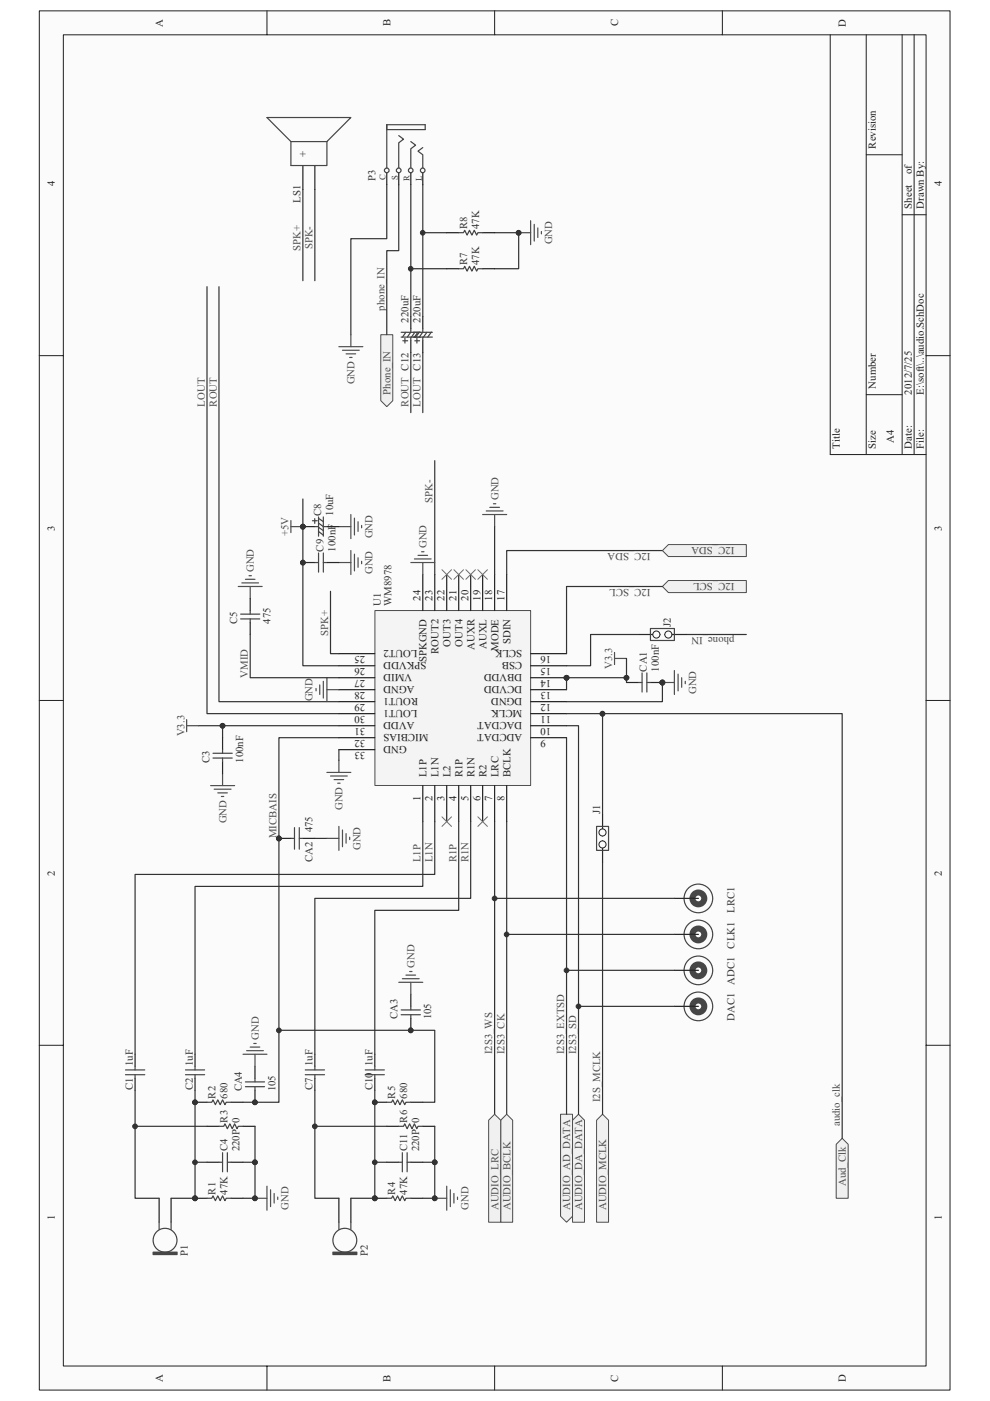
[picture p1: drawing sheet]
<svg xmlns="http://www.w3.org/2000/svg" width="210mm" height="297mm" viewBox="0 0 210 297" stroke-linecap="round" stroke-linejoin="round" font-family="sans-serif">
<path d="M8.4 2.3h193.1v292.4h-193.1z" fill="#fafbfb"/>
<path d="M8.3 2.3h193.2v292.4h-193.2z" fill="none" stroke="#231f20" stroke-width=".21"/>
<path d="M13.5 7.4h182.9v282.2h-182.9z" fill="#fafbfb"/>
<g fill="none" stroke="#231f20" stroke-width=".21">
<path d="M13.4 7.4h183v282.2h-183zM56.6 2.3v5.1M104.9 2.3v5.1M153.2 2.3v5.1M176.1 7.4v89h20.3M183.7 7.4v89M191.3 7.4v89M193.9 7.4v89M183.7 32.8h7.6M191.3 45.5h5.1M8.3 75.4h5.1M196.4 75.4h5.1"/>
<path d="M183.7 83.7h7.6M8.3 148.5h5.1M196.4 148.5h5.1M8.3 221.6h5.1M196.4 221.6h5.1M56.6 289.6v5.1M104.9 289.6v5.1M153.2 289.6v5.1"/>
</g>
<path d="M104.9 174.2v62M107.5 174.2v62" fill="none" stroke="#333133" stroke-width=".25"/>
<path d="M79.5 129.4h33v37.1h-33z" fill="#f3f4f4"/>
<path d="M79.5 129.4h33v37.1h-33z" fill="none" stroke="#4c4c4e" stroke-width=".21"/>
<g fill="none" stroke="#231f20" stroke-width=".25">
<path d="M112.5 156.4h7.7M112.5 153.9h7.7M112.5 151.3h7.7M112.5 148.8h7.7M112.5 146.2h7.7M112.5 143.7h7.7M89.7 166.6v7.6M92.2 166.6v7.6M94.8 166.6v7.6M97.3 166.6v7.6M99.8 166.6v7.6M102.4 166.6v7.6"/>
<path d="M104.9 166.6v7.6M107.5 166.6v7.6"/>
</g>
<circle cx="120.2" cy="143.7" r=".49" fill="#333133"/>
<circle cx="120.2" cy="143.7" r=".49" fill="none" stroke="#333133" stroke-width=".21"/>
<g fill="none" stroke="#231f20" stroke-width=".25">
<path d="M71.9 138.6h7.6M89.7 121.8v7.6M92.2 121.8v7.6M94.8 121.8v7.6M97.3 121.8v7.6M99.8 121.8v7.6M102.4 121.8v7.6M104.9 121.8v7.6M107.5 121.8v7.6M112.5 138.6h7.7M71.9 141.1h7.6M71.9 143.7h7.6"/>
<path d="M71.9 146.2h7.6M71.9 148.8h7.6M71.9 151.3h7.6M71.9 153.9h7.6M71.9 156.4h7.6M71.9 158.9h7.6M112.5 141.1h7.7"/>
</g>
<circle cx="120.2" cy="143.7" r=".49" fill="#333133"/>
<circle cx="120.2" cy="143.7" r=".49" fill="none" stroke="#333133" stroke-width=".21"/>
<path d="M69.3 163.8h5.1M70.1 164.5h3.6M70.9 165.3h2M71.6 166.1h.5M71.9 161.2v2.6" fill="none" stroke="#4c4c4e" stroke-width=".25"/>
<path d="M87.1 39.2v27.9M89.7 39.2v27.9M89.7 49.3h5.1" fill="none" stroke="#333133" stroke-width=".25"/>
<circle cx="89.7" cy="49.3" r=".5" fill="#333133"/>
<circle cx="89.7" cy="49.3" r=".5" fill="none" stroke="#333133" stroke-width=".21"/>
<path d="M87.1 57h7.7" fill="none" stroke="#333133" stroke-width=".25"/>
<circle cx="87.1" cy="57" r=".49" fill="#333133"/>
<circle cx="87.1" cy="57" r=".49" fill="none" stroke="#333133" stroke-width=".21"/>
<path d="M104.9 49.3h5.1v7.7h-5.1" fill="none" stroke="#333133" stroke-width=".25"/>
<circle cx="110" cy="49.4" r=".5" fill="#333133"/>
<circle cx="110" cy="49.4" r=".5" fill="none" stroke="#333133" stroke-width=".21"/>
<path d="M64.2 40.2v19.3M66.8 40.2v19.3M87.1 74.8v12.7M89.7 74.8v12.7M92.2 97.7v24.1M64.2 105.8v35.3h7.7M104.9 111.7v10.1M70.1 125.4v13.2h1.8M71.9 158.9v2.3" fill="none" stroke="#333133" stroke-width=".25"/>
<path d="M102.4 109.1h5.1M103.1 108.3h3.6M103.9 107.6h2M104.7 106.8h.5M104.9 109.1v2.6" fill="none" stroke="#4c4c4e" stroke-width=".25"/>
<path d="M33.7 254.1v5M36.3 254.1v5" fill="none" stroke="#231f20" stroke-width=".25"/>
<g fill="none" stroke="#434344" stroke-width=".25">
<path d="M33.7 259.1v1.6M36.3 259.1v1.6"/>
<circle cx="35" cy="263" r="2.53"/>
</g>
<path d="M32.5 265.5h5.1v.5h-5.1z" fill-rule="evenodd" fill="#434344"/>
<path d="M26.6 226.8h4.1M26.6 227.9h4.1M28.7 226.1v.7M28.7 227.9v.7M39.3 227.9h4.1M39.3 226.8h4.1M41.4 226.1v.7M41.4 227.9v.7M46.4 238.8h1.1l.2-.5 .5 1 .6-1 .5 1 .5-1 .5 1 .2-.5h1M32.5 265.5h5.1v.5h-5.1z" fill="none" stroke="#434344" stroke-width=".25"/>
<path d="M28.7 223.5v2.6M28.7 228.6v2.6M41.4 223.5v2.6M41.4 228.6v2.6M43.9 238.8h2.5M51.5 238.8h2.6" fill="none" stroke="#231f20" stroke-width=".25"/>
<path d="M140.5 144.7h2.5M143 142.2v5M143.8 142.9v3.6M144.6 143.7v2M145.3 144.4v.6" fill="none" stroke="#4c4c4e" stroke-width=".25"/>
<circle cx="140.5" cy="144.7" r=".49" fill="#333133"/>
<circle cx="140.5" cy="144.7" r=".49" fill="none" stroke="#333133" stroke-width=".21"/>
<path d="M118.9 236.2h2.5v21.7l-1.2 1.2-1.3-1.2z" fill-rule="evenodd" fill="#eff0f0"/>
<path d="M118.9 236.2h2.5v21.7l-1.2 1.2-1.3-1.2z" fill="none" stroke="#4c4c4e" stroke-width=".21"/>
<path d="M121.4 237.5l1.3-1.3 1.3 1.3v21.6h-2.6z" fill-rule="evenodd" fill="#eff0f0"/>
<path d="M121.4 237.5l1.3-1.3 1.3 1.3v21.6h-2.6z" fill="none" stroke="#4c4c4e" stroke-width=".21"/>
<path d="M126.5 237.5l1.3-1.3 1.3 1.3v21.6h-2.6z" fill-rule="evenodd" fill="#eff0f0"/>
<path d="M126.5 237.5l1.3-1.3 1.3 1.3v21.6h-2.6z" fill="none" stroke="#4c4c4e" stroke-width=".21"/>
<path d="M106.2 237.5l1.3-1.3 1.2 1.3v21.6h-2.5z" fill-rule="evenodd" fill="#eff0f0"/>
<path d="M106.2 237.5l1.3-1.3 1.2 1.3v21.6h-2.5z" fill="none" stroke="#4c4c4e" stroke-width=".21"/>
<path d="M103.6 237.5l1.3-1.3 1.3 1.3v21.6h-2.6z" fill-rule="evenodd" fill="#eff0f0"/>
<path d="M103.6 237.5l1.3-1.3 1.3 1.3v21.6h-2.6z" fill="none" stroke="#4c4c4e" stroke-width=".21"/>
<path d="M28.7 231.2v22.9h5M41.4 231.2v22.9h-5.1" fill="none" stroke="#333133" stroke-width=".25"/>
<circle cx="41.4" cy="254.1" r=".49" fill="#333133"/>
<circle cx="41.4" cy="254.1" r=".49" fill="none" stroke="#333133" stroke-width=".21"/>
<path d="M41.4 254.1h2.5M43.9 246.4h2.5M49 246.4h2.5" fill="none" stroke="#231f20" stroke-width=".25"/>
<path d="M46.4 246.4h.8M47.2 244.4v4M48.2 246.4h.8M48.2 244.4v4" fill="none" stroke="#434344" stroke-width=".25"/>
<circle cx="41.4" cy="254.1" r=".49" fill="#333133"/>
<circle cx="41.4" cy="254.1" r=".49" fill="none" stroke="#333133" stroke-width=".21"/>
<path d="M49 254.1h2.5" fill="none" stroke="#231f20" stroke-width=".25"/>
<path d="M43.9 254.1h1l.3-.6 .5 1.1 .5-1.1 .5 1.1 .5-1.1 .5 1.1 .3-.5h1" fill="none" stroke="#434344" stroke-width=".25"/>
<circle cx="41.4" cy="254.1" r=".49" fill="#333133"/>
<circle cx="41.4" cy="254.1" r=".49" fill="none" stroke="#333133" stroke-width=".21"/>
<path d="M41.4 246.4h2.5" fill="none" stroke="#333133" stroke-width=".25"/>
<circle cx="41.4" cy="246.4" r=".5" fill="#333133"/>
<circle cx="41.4" cy="246.4" r=".5" fill="none" stroke="#333133" stroke-width=".21"/>
<path d="M51.5 246.4h2.6v7.7h-2.6" fill="none" stroke="#333133" stroke-width=".25"/>
<circle cx="54.1" cy="254.1" r=".49" fill="#333133"/>
<circle cx="54.1" cy="254.1" r=".49" fill="none" stroke="#333133" stroke-width=".21"/>
<circle cx="54.1" cy="246.4" r=".5" fill="#333133"/>
<circle cx="54.1" cy="246.4" r=".5" fill="none" stroke="#333133" stroke-width=".21"/>
<path d="M28.7 238.8h15.2" fill="none" stroke="#333133" stroke-width=".25"/>
<circle cx="28.6" cy="238.8" r=".49" fill="#333133"/>
<circle cx="28.6" cy="238.8" r=".49" fill="none" stroke="#333133" stroke-width=".21"/>
<path d="M54.1 238.8v7.6" fill="none" stroke="#333133" stroke-width=".25"/>
<circle cx="54.1" cy="246.4" r=".5" fill="#333133"/>
<circle cx="54.1" cy="246.4" r=".5" fill="none" stroke="#333133" stroke-width=".21"/>
<path d="M71.9 254.1v5M74.4 254.1v5" fill="none" stroke="#231f20" stroke-width=".25"/>
<g fill="none" stroke="#434344" stroke-width=".25">
<path d="M71.9 259.1v1.6M74.4 259.1v1.6"/>
<circle cx="73.1" cy="263" r="2.53"/>
</g>
<path d="M70.6 265.5h5.1v.5h-5.1z" fill-rule="evenodd" fill="#434344"/>
<path d="M64.7 226.8h4.1M64.7 227.9h4.1M66.8 226.1v.7M66.8 227.9v.7M77.5 226.8h4M77.5 227.9h4M79.5 226.1v.7M79.5 227.9v.7M84.6 238.8h1l.2-.5 .6 1 .5-1 .5 1 .5-1 .5 1 .3-.5h1M70.6 265.5h5.1v.5h-5.1z" fill="none" stroke="#434344" stroke-width=".25"/>
<path d="M66.8 223.5v2.6M66.8 228.6v2.6M79.5 223.5v2.6M79.5 228.6v2.6M82 238.8h2.6M89.7 238.8h2.5" fill="none" stroke="#231f20" stroke-width=".25"/>
<path d="M66.8 231.2v22.9h5.1M79.5 231.2v22.9h-5.1" fill="none" stroke="#333133" stroke-width=".25"/>
<circle cx="79.5" cy="254.1" r=".49" fill="#333133"/>
<circle cx="79.5" cy="254.1" r=".49" fill="none" stroke="#333133" stroke-width=".21"/>
<path d="M79.5 254.1h2.5M82 246.4h2.6M87.1 246.4h2.6" fill="none" stroke="#231f20" stroke-width=".25"/>
<path d="M84.6 246.4h.7M85.3 244.4v4M86.4 246.4h.7M86.4 244.4v4" fill="none" stroke="#434344" stroke-width=".25"/>
<circle cx="79.5" cy="254.1" r=".49" fill="#333133"/>
<circle cx="79.5" cy="254.1" r=".49" fill="none" stroke="#333133" stroke-width=".21"/>
<path d="M87.1 254.1h2.6" fill="none" stroke="#231f20" stroke-width=".25"/>
<path d="M82 254.1h1.1l.2-.6 .5 1.1 .5-1.1 .5 1.1 .5-1.1 .5 1.1 .3-.5h1" fill="none" stroke="#434344" stroke-width=".25"/>
<circle cx="79.5" cy="254.1" r=".49" fill="#333133"/>
<circle cx="79.5" cy="254.1" r=".49" fill="none" stroke="#333133" stroke-width=".21"/>
<path d="M79.5 246.4h2.5" fill="none" stroke="#333133" stroke-width=".25"/>
<circle cx="79.5" cy="246.4" r=".5" fill="#333133"/>
<circle cx="79.5" cy="246.4" r=".5" fill="none" stroke="#333133" stroke-width=".21"/>
<path d="M89.7 246.4h2.5v7.7h-2.5" fill="none" stroke="#333133" stroke-width=".25"/>
<circle cx="92.2" cy="254.1" r=".49" fill="#333133"/>
<circle cx="92.2" cy="254.1" r=".49" fill="none" stroke="#333133" stroke-width=".21"/>
<circle cx="92.2" cy="246.4" r=".5" fill="#333133"/>
<circle cx="92.2" cy="246.4" r=".5" fill="none" stroke="#333133" stroke-width=".21"/>
<path d="M66.8 238.8h15.2" fill="none" stroke="#333133" stroke-width=".25"/>
<circle cx="66.8" cy="238.8" r=".49" fill="#333133"/>
<circle cx="66.8" cy="238.8" r=".49" fill="none" stroke="#333133" stroke-width=".21"/>
<path d="M92.2 238.8v7.6" fill="none" stroke="#333133" stroke-width=".25"/>
<circle cx="92.2" cy="246.4" r=".5" fill="#333133"/>
<circle cx="92.2" cy="246.4" r=".5" fill="none" stroke="#333133" stroke-width=".21"/>
<path d="M41.4 233.7h2.5" fill="none" stroke="#231f20" stroke-width=".25"/>
<circle cx="41.4" cy="233.7" r=".5" fill="#333133"/>
<circle cx="41.4" cy="233.7" r=".5" fill="none" stroke="#333133" stroke-width=".21"/>
<path d="M49 233.7h2.5" fill="none" stroke="#231f20" stroke-width=".25"/>
<path d="M43.9 233.7h1l.3-.5 .5 1 .5-1 .5 1 .5-1 .5 1 .3-.5h1" fill="none" stroke="#434344" stroke-width=".25"/>
<circle cx="41.4" cy="233.7" r=".5" fill="#333133"/>
<circle cx="41.4" cy="233.7" r=".5" fill="none" stroke="#333133" stroke-width=".21"/>
<path d="M79.5 233.7h2.5" fill="none" stroke="#231f20" stroke-width=".25"/>
<circle cx="79.5" cy="233.7" r=".5" fill="#333133"/>
<circle cx="79.5" cy="233.7" r=".5" fill="none" stroke="#333133" stroke-width=".21"/>
<path d="M87.1 233.7h2.6" fill="none" stroke="#231f20" stroke-width=".25"/>
<path d="M82 233.7h1.1l.2-.5 .5 1 .5-1 .5 1 .5-1 .5 1 .3-.5h1" fill="none" stroke="#434344" stroke-width=".25"/>
<circle cx="79.5" cy="233.7" r=".5" fill="#333133"/>
<circle cx="79.5" cy="233.7" r=".5" fill="none" stroke="#333133" stroke-width=".21"/>
<path d="M71.9 156.4h-12.7v77.3h-7.7M59.2 218.4h33v15.3h-2.5" fill="none" stroke="#333133" stroke-width=".25"/>
<circle cx="59.2" cy="218.5" r=".5" fill="#333133"/>
<circle cx="59.2" cy="218.5" r=".5" fill="none" stroke="#333133" stroke-width=".21"/>
<path d="M43.9 60.8v90.5h28M46.4 60.8v88h25.5M140.5 116.7h-33v5.1M47.2 153.9h24.7M120.2 153.9h2.5v82.3M120.2 156.4v79.8M89.7 174.2v13.7h-48.3v35.6M92.2 174.2v11.2h-63.5v38.1M97.3 174.2v18.8h-17.8v30.5M99.8 174.2v16.3h-33v33" fill="none" stroke="#333133" stroke-width=".25"/>
<circle cx="47.2" cy="153.9" r=".49" fill="#333133"/>
<circle cx="47.2" cy="153.9" r=".49" fill="none" stroke="#333133" stroke-width=".21"/>
<path d="M42.1 153.9h5.1v2.5" fill="none" stroke="#333133" stroke-width=".25"/>
<circle cx="47.2" cy="153.9" r=".49" fill="#333133"/>
<circle cx="47.2" cy="153.9" r=".49" fill="none" stroke="#333133" stroke-width=".21"/>
<path d="M80.8 71h2.5v13.9l-1.3 1.3-1.2-1.3z" fill-rule="evenodd" fill="#eff0f0"/>
<path d="M80.8 71h2.5v13.9l-1.3 1.3-1.2-1.3z" fill="none" stroke="#4c4c4e" stroke-width=".21"/>
<path d="M84.6 39.2v13.9h-2.6v17.9M145.6 134.5h12.7M66.8 177.8h2.5" fill="none" stroke="#333133" stroke-width=".25"/>
<path d="M141 134.5h4.6" fill="none" stroke="#231f20" stroke-width=".25"/>
<circle cx="141.8" cy="134.5" r=".75" fill="#fafbfb"/>
<circle cx="141.8" cy="134.5" r=".75" fill="none" stroke="#231f20" stroke-width=".21"/>
<path d="M135.4 134.5h4.6" fill="none" stroke="#231f20" stroke-width=".25"/>
<circle cx="139.2" cy="134.5" r=".75" fill="#fafbfb"/>
<circle cx="139.2" cy="134.5" r=".75" fill="none" stroke="#231f20" stroke-width=".21"/>
<path d="M138 133.3h5v2.5h-5z" fill="none" stroke="#434344" stroke-width=".25"/>
<g fill="none" stroke="#4c4c4e" stroke-width=".25">
<path d="M110 49.3h2.5M112.5 46.8v5.1M113.3 47.6v3.5M114.1 48.3v2.1M114.8 49.1v.5M71.9 119.3h2.5M71.9 111.7h2.5M74.4 109.1v5.1M74.4 116.7v5.1M75.2 109.9v3.5M75.2 117.5v3.5M75.9 110.6v2.1"/>
<path d="M75.9 118.3v2M76.7 111.4v.5M76.7 119v.5M87.1 119.3h5.1M87.9 118.5h3.6M88.7 117.7h2M89.4 117h.5M89.7 119.3v2.5M130.3 139.6h2.6M130.3 138.3v2.6"/>
</g>
<circle cx="110" cy="49.4" r=".5" fill="#333133"/>
<circle cx="110" cy="49.4" r=".5" fill="none" stroke="#333133" stroke-width=".21"/>
<g fill="none" stroke="#4c4c4e" stroke-width=".25">
<path d="M50.5 124.3h5.1M51.3 123.6h3.5M52.1 122.8h2M52.8 122.1h.5M53.1 124.3v2.6M39.6 153.9h2.5M39.6 152.6v2.5M67 146v.5M67.8 145.2v2M68.6 144.4v3.6M69.3 146.2h2.6M69.3 143.7v5.1"/>
<path d="M44.7 166.6h5.1M45.4 167.3h3.6M46.2 168.1h2M47 168.9h.5M47.2 164v2.6M69.3 177.8h2.6M71.9 175.2v5.1M72.6 176v3.5M73.4 176.7v2.1M74.2 177.5v.5M54.1 254.1h2.5M56.6 251.5v5.1"/>
<path d="M57.4 252.3v3.5M58.1 253v2.1M58.9 253.8v.5"/>
</g>
<circle cx="54.1" cy="254.1" r=".49" fill="#333133"/>
<circle cx="54.1" cy="254.1" r=".49" fill="none" stroke="#333133" stroke-width=".21"/>
<path d="M92.2 254.1h2.6M94.8 251.5v5.1M95.5 252.3v3.5M96.3 253v2.1M97 253.8v.5" fill="none" stroke="#4c4c4e" stroke-width=".25"/>
<circle cx="92.2" cy="254.1" r=".49" fill="#333133"/>
<circle cx="92.2" cy="254.1" r=".49" fill="none" stroke="#333133" stroke-width=".21"/>
<path d="M82 39.2v11.4h-7.6v20.4" fill="none" stroke="#333133" stroke-width=".25"/>
<path d="M66.3 110.4h1M66.8 110v1" fill="none" stroke="#434344" stroke-width=".25"/>
<path d="M64.2 111.7h2.6" fill="none" stroke="#231f20" stroke-width=".25"/>
<circle cx="64.2" cy="111.7" r=".49" fill="#333133"/>
<circle cx="64.2" cy="111.7" r=".49" fill="none" stroke="#333133" stroke-width=".21"/>
<path d="M69.3 111.7h2.6" fill="none" stroke="#231f20" stroke-width=".25"/>
<path d="M66.8 111.7h.8M67.6 109.6v4.1M67.6 112.7l1 .8M67.6 109.9l1 .7M67.6 110.9l.9 .7M67.6 111.8l1 .7M68.6 109.6v4.1M68.6 111.7h.7" fill="none" stroke="#434344" stroke-width=".25"/>
<circle cx="64.2" cy="111.7" r=".49" fill="#333133"/>
<circle cx="64.2" cy="111.7" r=".49" fill="none" stroke="#333133" stroke-width=".21"/>
<g fill="none" stroke="#434344" stroke-width=".25">
<path d="M85.1 70.5h6.6M85.1 71.5h6.6M85.4 72.3h1.1M85.9 71.7v1M86.1 70.5l-.7 1M87.1 70.5l-.7 1M87.1 69.7v.8M87.1 71.5v.7M88 70.5l-.7 1M88 72.3h1M88.4 71.7v1M88.6 70.5l-.7 1"/>
<path d="M89 70.4l-.8 1.1M89.6 70.5l-.7 1M89.7 69.7v.8M89.7 71.5v.7M90.5 70.5l-.7 1M91.5 70.4l-.8 1.1"/>
</g>
<path d="M87.1 67.1v2.6M87.1 72.2v2.6M89.7 67.1v2.6M89.7 72.2v2.6" fill="none" stroke="#231f20" stroke-width=".25"/>
<path d="M120.2 151.3h7.6v21.4M127.8 182.9v53.3" fill="none" stroke="#333133" stroke-width=".25"/>
<circle cx="127.8" cy="151.3" r=".5" fill="#333133"/>
<circle cx="127.8" cy="151.3" r=".5" fill="none" stroke="#333133" stroke-width=".21"/>
<path d="M177.4 242.6l1.2-1.3 1.3 1.3v11.5h-2.5z" fill-rule="evenodd" fill="#eff0f0"/>
<path d="M177.4 242.6l1.2-1.3 1.3 1.3v11.5h-2.5z" fill="none" stroke="#4c4c4e" stroke-width=".21"/>
<path d="M64.2 119.3h2.6M69.3 119.3h2.6M53.1 126.9v2.5M53.1 132v2.5" fill="none" stroke="#231f20" stroke-width=".25"/>
<path d="M51 130.2h4.1M51 131.2h4.1M53.1 129.4v.8M53.1 131.2v.8" fill="none" stroke="#434344" stroke-width=".25"/>
<circle cx="64.2" cy="119.3" r=".5" fill="#333133"/>
<circle cx="64.2" cy="119.3" r=".5" fill="none" stroke="#333133" stroke-width=".21"/>
<path d="M66.8 119.3h.8M67.6 117.2v4.1M68.6 119.3h.7M68.6 117.2v4.1" fill="none" stroke="#434344" stroke-width=".25"/>
<circle cx="64.2" cy="119.3" r=".5" fill="#333133"/>
<circle cx="64.2" cy="119.3" r=".5" fill="none" stroke="#333133" stroke-width=".21"/>
<path d="M94.8 57h2.5M94.8 49.3h2.5M102.4 57h2.5M102.4 49.3h2.5M47.2 156.4v2.5M47.2 161.5v2.5" fill="none" stroke="#231f20" stroke-width=".25"/>
<path d="M97.3 57h1l.3-.5 .5 1 .5-1 .5 1 .5-1 .5 1 .3-.5h1M97.3 49.3h1l.3-.5 .5 1 .5-1 .5 1 .5-1 .5 1 .3-.5h1M45.2 159.7h4.1M47.2 158.9v.8M45.2 160.7h4.1M47.2 160.7v.8" fill="none" stroke="#434344" stroke-width=".25"/>
<path d="M127.8 151.3h50.8v90" fill="none" stroke="#333133" stroke-width=".25"/>
<circle cx="127.8" cy="151.3" r=".5" fill="#333133"/>
<circle cx="127.8" cy="151.3" r=".5" fill="none" stroke="#333133" stroke-width=".21"/>
<path d="M127.8 178.3v4.6" fill="none" stroke="#231f20" stroke-width=".25"/>
<circle cx="127.8" cy="179" r=".75" fill="#fafbfb"/>
<circle cx="127.8" cy="179" r=".75" fill="none" stroke="#231f20" stroke-width=".21"/>
<path d="M127.8 172.7v4.5" fill="none" stroke="#231f20" stroke-width=".25"/>
<circle cx="127.8" cy="176.5" r=".75" fill="#fafbfb"/>
<circle cx="127.8" cy="176.5" r=".75" fill="none" stroke="#231f20" stroke-width=".21"/>
<path d="M126.5 175.2h2.6v5.1h-2.6z" fill="none" stroke="#434344" stroke-width=".25"/>
<path d="M141.8 115.5h16.5v2.5h-16.5l-1.3-1.3z" fill-rule="evenodd" fill="#eff0f0"/>
<path d="M141.8 115.5h16.5v2.5h-16.5l-1.3-1.3z" fill="none" stroke="#4c4c4e" stroke-width=".21"/>
<path d="M141.8 123.1h16.5v2.5h-16.5l-1.3-1.3z" fill-rule="evenodd" fill="#eff0f0"/>
<path d="M141.8 123.1h16.5v2.5h-16.5l-1.3-1.3z" fill="none" stroke="#4c4c4e" stroke-width=".21"/>
<path d="M82 36.6v2.6M84.6 36.6v2.6M87.1 36.6v2.6M89.7 36.6v2.6" fill="none" stroke="#231f20" stroke-width=".25"/>
<g fill="none" stroke="#434344" stroke-width=".25">
<path d="M82 26.4h8.2v1.1h-8.2zM82 26.4v9.2M84.6 28.7l1 .8-1 .8v5.3M87.1 30l1.1 .8-1.1 .7v4.1M89.7 31.3l-1 .7 1 .8v2.8"/>
<circle cx="82" cy="36.1" r=".5"/>
<circle cx="84.6" cy="36.1" r=".5"/>
<circle cx="87.1" cy="36.1" r=".5"/>
<circle cx="89.7" cy="36.1" r=".5"/>
</g>
<path d="M71.9 73.5h5.1M72.6 74.3h3.6M73.4 75h2M74.2 75.8h.5M74.4 71v2.5" fill="none" stroke="#4c4c4e" stroke-width=".25"/>
<circle cx="59.2" cy="177.8" r=".5" fill="#333133"/>
<circle cx="59.2" cy="177.8" r=".5" fill="none" stroke="#333133" stroke-width=".21"/>
<path d="M93.7 120.8l2.1 2M95.8 120.8l-2.1 2M96.3 120.8l2 2M98.3 120.8l-2 2M98.8 120.8l2 2M100.8 120.8l-2 2M101.4 120.8l2 2M103.4 120.8l-2 2M93.7 173.2l2.1 2M95.8 173.2l-2.1 2M101.4 173.2l2 2M103.4 173.2l-2 2" fill="none" stroke="#6c6d70" stroke-width=".21"/>
<path d="M53.1 134.5v9.2h18.8" fill="none" stroke="#333133" stroke-width=".25"/>
<path d="M132.9 144.7h2.5M138 144.7h2.5" fill="none" stroke="#231f20" stroke-width=".25"/>
<circle cx="140.5" cy="144.7" r=".49" fill="#333133"/>
<circle cx="140.5" cy="144.7" r=".49" fill="none" stroke="#333133" stroke-width=".21"/>
<path d="M135.4 144.7h.8M136.2 142.7v4M137.2 142.7v4M137.2 144.7h.8" fill="none" stroke="#434344" stroke-width=".25"/>
<circle cx="140.5" cy="144.7" r=".49" fill="#333133"/>
<circle cx="140.5" cy="144.7" r=".49" fill="none" stroke="#333133" stroke-width=".21"/>
<path d="M132.9 139.6v4.1M135.4 134.5h-10.1v6.6h-5.1M140.5 124.3h-20.3v14.3" fill="none" stroke="#333133" stroke-width=".25"/>
<circle cx="132.9" cy="143.7" r=".49" fill="#333133"/>
<circle cx="132.9" cy="143.7" r=".49" fill="none" stroke="#333133" stroke-width=".21"/>
<path d="M132.9 144.7v-1h-12.7v2.5" fill="none" stroke="#333133" stroke-width=".25"/>
<circle cx="120.2" cy="143.7" r=".49" fill="#333133"/>
<circle cx="120.2" cy="143.7" r=".49" fill="none" stroke="#333133" stroke-width=".21"/>
<circle cx="132.9" cy="143.7" r=".49" fill="#333133"/>
<circle cx="132.9" cy="143.7" r=".49" fill="none" stroke="#333133" stroke-width=".21"/>
<path d="M140.5 144.7v4.1h-20.3" fill="none" stroke="#333133" stroke-width=".25"/>
<circle cx="140.5" cy="144.7" r=".49" fill="#333133"/>
<circle cx="140.5" cy="144.7" r=".49" fill="none" stroke="#333133" stroke-width=".21"/>
<g fill="none" stroke="#434344" stroke-width=".25">
<circle cx="148.1" cy="190.5" r="3"/>
<circle cx="148.1" cy="198.1" r="3"/>
<circle cx="148.1" cy="205.7" r="3"/>
<circle cx="148.1" cy="213.4" r="3"/>
</g>
<g fill="none" stroke="#434344" stroke-width="1.3">
<circle cx="148.1" cy="198.1" r="1.26"/>
<circle cx="148.1" cy="190.5" r="1.26"/>
<circle cx="148.1" cy="213.4" r="1.26"/>
<circle cx="148.1" cy="205.7" r="1.26"/>
</g>
<path d="M143 198.1h5.1M143 190.5h5.1M143 213.4h5.1M143 205.7h5.1" fill="none" stroke="#231f20" stroke-width=".25"/>
<path d="M122.7 213.4h20.3" fill="none" stroke="#333133" stroke-width=".25"/>
<circle cx="122.7" cy="213.4" r=".49" fill="#333133"/>
<circle cx="122.7" cy="213.4" r=".49" fill="none" stroke="#333133" stroke-width=".21"/>
<path d="M120.2 205.7h22.8" fill="none" stroke="#333133" stroke-width=".25"/>
<circle cx="120.2" cy="205.7" r=".5" fill="#333133"/>
<circle cx="120.2" cy="205.7" r=".5" fill="none" stroke="#333133" stroke-width=".21"/>
<path d="M107.5 198.1h35.5" fill="none" stroke="#333133" stroke-width=".25"/>
<circle cx="107.4" cy="198.1" r=".49" fill="#333133"/>
<circle cx="107.4" cy="198.1" r=".49" fill="none" stroke="#333133" stroke-width=".21"/>
<path d="M104.9 190.5h38.1" fill="none" stroke="#333133" stroke-width=".25"/>
<circle cx="104.9" cy="190.5" r=".5" fill="#333133"/>
<circle cx="104.9" cy="190.5" r=".5" fill="none" stroke="#333133" stroke-width=".21"/>
<path d="M59.2 177.8h2.5" fill="none" stroke="#231f20" stroke-width=".25"/>
<circle cx="59.2" cy="177.8" r=".5" fill="#333133"/>
<circle cx="59.2" cy="177.8" r=".5" fill="none" stroke="#333133" stroke-width=".21"/>
<path d="M64.2 177.8h2.6" fill="none" stroke="#231f20" stroke-width=".25"/>
<path d="M61.7 177.8h.8M62.5 175.5v4.5M63.5 177.8h.7M63.5 175.5v4.5" fill="none" stroke="#434344" stroke-width=".25"/>
<circle cx="59.2" cy="177.8" r=".5" fill="#333133"/>
<circle cx="59.2" cy="177.8" r=".5" fill="none" stroke="#333133" stroke-width=".21"/>
<path d="M87.1 215.9v2.5" fill="none" stroke="#231f20" stroke-width=".25"/>
<circle cx="87.1" cy="218.5" r=".5" fill="#333133"/>
<circle cx="87.1" cy="218.5" r=".5" fill="none" stroke="#333133" stroke-width=".21"/>
<path d="M87.1 210.8v2.6" fill="none" stroke="#231f20" stroke-width=".25"/>
<path d="M85.1 214.1h4.1M85.1 215.1h4.1M87.1 213.4v.7M87.1 215.1v.8" fill="none" stroke="#434344" stroke-width=".25"/>
<circle cx="87.1" cy="218.5" r=".5" fill="#333133"/>
<circle cx="87.1" cy="218.5" r=".5" fill="none" stroke="#333133" stroke-width=".21"/>
<path d="M54.1 226.1v2.5M54.1 231.2v2.5" fill="none" stroke="#231f20" stroke-width=".25"/>
<circle cx="54.1" cy="233.7" r=".5" fill="#333133"/>
<circle cx="54.1" cy="233.7" r=".5" fill="none" stroke="#333133" stroke-width=".21"/>
<path d="M52.1 229.4h4M52.1 230.4h4M54.1 228.6v.8M54.1 230.4v.8" fill="none" stroke="#434344" stroke-width=".25"/>
<circle cx="54.1" cy="233.7" r=".5" fill="#333133"/>
<circle cx="54.1" cy="233.7" r=".5" fill="none" stroke="#333133" stroke-width=".21"/>
<path d="M61.7 111.7h2.5M61.7 110.4v2.5M84.6 208.3h5.1M85.3 207.5h3.6M86.1 206.7h2.1M86.9 206h.5M87.1 208.3v2.5M51.5 223.5h5.1M52.3 222.8h3.6M53.1 222h2M53.8 221.2h.5M54.1 223.5v2.6" fill="none" stroke="#4c4c4e" stroke-width=".25"/>
<circle cx="64.2" cy="111.7" r=".49" fill="#333133"/>
<circle cx="64.2" cy="111.7" r=".49" fill="none" stroke="#333133" stroke-width=".21"/>
<path d="M56.6 24.9h17.8l-5.1 5.1v5.1h-7.6v-5.1zM61.7 30h7.6" fill="none" stroke="#434344" stroke-width=".25"/>
<path d="M64.2 35.1v5.1M66.8 35.1v5.1" fill="none" stroke="#231f20" stroke-width=".25"/>
<g font-size="2.3" fill="#231f20">
<text x="34.5" y="5.7" transform="rotate(-90 34.5 5.7)">A</text>
<text x="82.8" y="5.6" transform="rotate(-90 82.8 5.6)">B</text>
<text x="131.1" y="5.6" transform="rotate(-90 131.1 5.6)">C</text>
<text x="179.4" y="5.7" transform="rotate(-90 179.4 5.7)">D</text>
<text x="65" y="33.3" transform="rotate(-90 65 33.3)">+</text>
<text x="185.8" y="31.5" transform="rotate(-90 185.8 31.5)">Revision</text>
<text x="11.7" y="39.4" transform="rotate(-90 11.7 39.4)">4</text>
<text x="193.4" y="36.9" transform="rotate(-90 193.4 36.9)">of</text>
<text x="199.7" y="39.4" transform="rotate(-90 199.7 39.4)">4</text>
<text x="193.4" y="44.2" transform="rotate(-90 193.4 44.2)">Sheet</text>
<text x="195.9" y="44.2" transform="rotate(-90 195.9 44.2)">Drawn By:</text>
<text x="185.8" y="82.4" transform="rotate(-90 185.8 82.4)">Number</text>
<text x="193.4" y="83.7" transform="rotate(-90 193.4 83.7)">2012/7/25</text>
<text x="195.9" y="83.7" transform="rotate(-90 195.9 83.7)">E:\soft\..\audio.SchDoc</text>
<text x="178.1" y="95.1" transform="rotate(-90 178.1 95.1)">Title</text>
<text x="185.8" y="95.1" transform="rotate(-90 185.8 95.1)">Size</text>
<text x="189.6" y="93.8" transform="rotate(-90 189.6 93.8)">A4</text>
<text x="193.4" y="95.1" transform="rotate(-90 193.4 95.1)">Date:</text>
<text x="195.9" y="95.1" transform="rotate(-90 195.9 95.1)">File:</text>
<text x="11.7" y="112.5" transform="rotate(-90 11.7 112.5)">3</text>
<text x="199.7" y="112.5" transform="rotate(-90 199.7 112.5)">3</text>
<text x="89.2" y="127.4" transform="rotate(-90 89.2 127.4)">24</text>
<text x="91.7" y="127.4" transform="rotate(-90 91.7 127.4)">23</text>
<text x="94.3" y="127.4" transform="rotate(-90 94.3 127.4)">22</text>
<text x="96.8" y="127.4" transform="rotate(-90 96.8 127.4)">21</text>
<text x="99.3" y="127.4" transform="rotate(-90 99.3 127.4)">20</text>
<text x="101.9" y="127.4" transform="rotate(-90 101.9 127.4)">19</text>
<text x="104.4" y="127.4" transform="rotate(-90 104.4 127.4)">18</text>
<text x="107" y="127.4" transform="rotate(-90 107 127.4)">17</text>
<text x="88.6" y="137.8" transform="rotate(-180 88.6 137.8)">LOUT2</text>
<text x="95.5" y="137.1" transform="rotate(-90 95.5 137.1)">OUT3</text>
<text x="98.1" y="137.1" transform="rotate(-90 98.1 137.1)">OUT4</text>
<text x="100.6" y="137.7" transform="rotate(-90 100.6 137.7)">AUXR</text>
<text x="103.2" y="137.6" transform="rotate(-90 103.2 137.6)">AUXL</text>
<text x="105.7" y="138" transform="rotate(-90 105.7 138)">MODE</text>
<text x="108.3" y="136.6" transform="rotate(-90 108.3 136.6)">SDIN</text>
<text x="110.8" y="137.8" transform="rotate(-180 110.8 137.8)">SCLK</text>
<text x="77.5" y="139.1" transform="rotate(-180 77.5 139.1)">25</text>
<text x="77.5" y="141.6" transform="rotate(-180 77.5 141.6)">26</text>
<text x="87.4" y="142.9" transform="rotate(-180 87.4 142.9)">VMID</text>
<text x="90.5" y="140.4" transform="rotate(-90 90.5 140.4)">SPKGND</text>
<text x="90.5" y="140.4" transform="rotate(-180 90.5 140.4)">SPKVDD</text>
<text x="93" y="138.6" transform="rotate(-90 93 138.6)">ROUT2</text>
<text x="110.8" y="142.9" transform="rotate(-180 110.8 142.9)">DBVDD</text>
<text x="110.8" y="140.4" transform="rotate(-180 110.8 140.4)">CSB</text>
<text x="116.9" y="141.6" transform="rotate(-180 116.9 141.6)">15</text>
<text x="116.9" y="139.1" transform="rotate(-180 116.9 139.1)">16</text>
<text x="77.5" y="146.7" transform="rotate(-180 77.5 146.7)">28</text>
<text x="77.5" y="149.3" transform="rotate(-180 77.5 149.3)">29</text>
<text x="77.5" y="144.2" transform="rotate(-180 77.5 144.2)">27</text>
<text x="87.9" y="145.4" transform="rotate(-180 87.9 145.4)">AGND</text>
<text x="88.7" y="148" transform="rotate(-180 88.7 148)">ROUT1</text>
<text x="110.8" y="148" transform="rotate(-180 110.8 148)">DGND</text>
<text x="110.8" y="145.4" transform="rotate(-180 110.8 145.4)">DCVDD</text>
<text x="116.9" y="149.3" transform="rotate(-180 116.9 149.3)">12</text>
<text x="116.9" y="146.7" transform="rotate(-180 116.9 146.7)">13</text>
<text x="116.9" y="144.2" transform="rotate(-180 116.9 144.2)">14</text>
<text x="77.5" y="154.4" transform="rotate(-180 77.5 154.4)">31</text>
<text x="77.5" y="151.8" transform="rotate(-180 77.5 151.8)">30</text>
<text x="87.9" y="153.1" transform="rotate(-180 87.9 153.1)">AVDD</text>
<text x="88.6" y="150.5" transform="rotate(-180 88.6 150.5)">LOUT1</text>
<text x="90.9" y="155.6" transform="rotate(-180 90.9 155.6)">MICBIAS</text>
<text x="110.8" y="155.6" transform="rotate(-180 110.8 155.6)">ADCDAT</text>
<text x="110.8" y="153.1" transform="rotate(-180 110.8 153.1)">DACDAT</text>
<text x="110.8" y="150.5" transform="rotate(-180 110.8 150.5)">MCLK</text>
<text x="116.9" y="154.4" transform="rotate(-180 116.9 154.4)">10</text>
<text x="116.9" y="151.8" transform="rotate(-180 116.9 151.8)">11</text>
<text x="77.5" y="159.4" transform="rotate(-180 77.5 159.4)">33</text>
<text x="77.5" y="156.9" transform="rotate(-180 77.5 156.9)">32</text>
<text x="86.3" y="158.2" transform="rotate(-180 86.3 158.2)">GND</text>
<text x="115.7" y="156.9" transform="rotate(-180 115.7 156.9)">9</text>
<text x="90.5" y="164.8" transform="rotate(-90 90.5 164.8)">L1P</text>
<text x="93" y="164.8" transform="rotate(-90 93 164.8)">L1N</text>
<text x="95.5" y="164.8" transform="rotate(-90 95.5 164.8)">L2</text>
<text x="98.1" y="164.8" transform="rotate(-90 98.1 164.8)">R1P</text>
<text x="100.6" y="164.8" transform="rotate(-90 100.6 164.8)">R1N</text>
<text x="103.2" y="164.8" transform="rotate(-90 103.2 164.8)">R2</text>
<text x="105.7" y="164.8" transform="rotate(-90 105.7 164.8)">LRC</text>
<text x="108.3" y="164.8" transform="rotate(-90 108.3 164.8)">BCLK</text>
<text x="89.2" y="169.7" transform="rotate(-90 89.2 169.7)">1</text>
<text x="91.7" y="169.7" transform="rotate(-90 91.7 169.7)">2</text>
<text x="94.3" y="169.7" transform="rotate(-90 94.3 169.7)">3</text>
<text x="96.8" y="169.7" transform="rotate(-90 96.8 169.7)">4</text>
<text x="99.3" y="169.7" transform="rotate(-90 99.3 169.7)">5</text>
<text x="101.9" y="169.7" transform="rotate(-90 101.9 169.7)">6</text>
<text x="104.4" y="169.7" transform="rotate(-90 104.4 169.7)">7</text>
<text x="107" y="169.7" transform="rotate(-90 107 169.7)">8</text>
<text x="11.7" y="185.6" transform="rotate(-90 11.7 185.6)">2</text>
<text x="199.7" y="185.6" transform="rotate(-90 199.7 185.6)">2</text>
<text x="11.7" y="258.8" transform="rotate(-90 11.7 258.8)">1</text>
<text x="199.7" y="258.8" transform="rotate(-90 199.7 258.8)">1</text>
<text x="34.5" y="293" transform="rotate(-90 34.5 293)">A</text>
<text x="82.8" y="292.9" transform="rotate(-90 82.8 292.9)">B</text>
<text x="131.1" y="292.9" transform="rotate(-90 131.1 292.9)">C</text>
<text x="179.4" y="293" transform="rotate(-90 179.4 293)">D</text>
</g>
<g font-size="2.3" fill="#333133">
<text x="79.6" y="38.5" transform="rotate(-90 79.6 38.5)">P3</text>
<text x="63.8" y="43" transform="rotate(-90 63.8 43)">LS1</text>
<text x="99.1" y="48.6" transform="rotate(-90 99.1 48.6)">R8</text>
<text x="101.6" y="48.6" transform="rotate(-90 101.6 48.6)">47K</text>
<text x="99.1" y="56.2" transform="rotate(-90 99.1 56.2)">R7</text>
<text x="101.6" y="56.2" transform="rotate(-90 101.6 56.2)">47K</text>
<text x="86.6" y="68.4" transform="rotate(-90 86.6 68.4)">220uF</text>
<text x="89.2" y="68.4" transform="rotate(-90 89.2 68.4)">220uF</text>
<text x="68.1" y="109.3" transform="rotate(-90 68.1 109.3)">C8</text>
<text x="70.6" y="109.3" transform="rotate(-90 70.6 109.3)">10uF</text>
<text x="68.6" y="117" transform="rotate(-90 68.6 117)">C9</text>
<text x="71.1" y="117" transform="rotate(-90 71.1 117)">100nF</text>
<text x="80.8" y="128.4" transform="rotate(-90 80.8 128.4)">U1</text>
<text x="83.1" y="128.4" transform="rotate(-90 83.1 128.4)">WM8978</text>
<text x="50.3" y="132.2" transform="rotate(-90 50.3 132.2)">C5</text>
<text x="57.4" y="132.2" transform="rotate(-90 57.4 132.2)">475</text>
<text x="142.3" y="133" transform="rotate(-90 142.3 133)">J2</text>
<text x="137.2" y="142.4" transform="rotate(-90 137.2 142.4)">CA1</text>
<text x="139.8" y="142.4" transform="rotate(-90 139.8 142.4)">100nF</text>
<text x="44.4" y="161.7" transform="rotate(-90 44.4 161.7)">C3</text>
<text x="51.6" y="161.7" transform="rotate(-90 51.6 161.7)">100nF</text>
<text x="127.3" y="172.7" transform="rotate(-90 127.3 172.7)">J1</text>
<text x="66.3" y="176.5" transform="rotate(-90 66.3 176.5)">475</text>
<text x="66.3" y="182.8" transform="rotate(-90 66.3 182.8)">CA2</text>
<text x="155.8" y="193.5" transform="rotate(-90 155.8 193.5)">LRC1</text>
<text x="155.8" y="201.1" transform="rotate(-90 155.8 201.1)">CLK1</text>
<text x="155.8" y="208.8" transform="rotate(-90 155.8 208.8)">ADC1</text>
<text x="84.3" y="216.1" transform="rotate(-90 84.3 216.1)">CA3</text>
<text x="91.5" y="216.1" transform="rotate(-90 91.5 216.1)">105</text>
<text x="155.8" y="216.4" transform="rotate(-90 155.8 216.4)">DAC1</text>
<text x="28.2" y="226.1" transform="rotate(-90 28.2 226.1)">1uF</text>
<text x="40.9" y="226.1" transform="rotate(-90 40.9 226.1)">1uF</text>
<text x="66.3" y="226.1" transform="rotate(-90 66.3 226.1)">1uF</text>
<text x="28.2" y="231.2" transform="rotate(-90 28.2 231.2)">C1</text>
<text x="40.9" y="231.2" transform="rotate(-90 40.9 231.2)">C2</text>
<text x="45.7" y="232.9" transform="rotate(-90 45.7 232.9)">R2</text>
<text x="48.3" y="232.9" transform="rotate(-90 48.3 232.9)">680</text>
<text x="51.3" y="231.4" transform="rotate(-90 51.3 231.4)">CA4</text>
<text x="58.4" y="231.4" transform="rotate(-90 58.4 231.4)">105</text>
<text x="66.3" y="231.2" transform="rotate(-90 66.3 231.2)">C7</text>
<text x="79" y="231.2" transform="rotate(-90 79 231.2)">C10 1uF</text>
<text x="83.8" y="232.9" transform="rotate(-90 83.8 232.9)">R5</text>
<text x="86.4" y="232.9" transform="rotate(-90 86.4 232.9)">680</text>
<text x="48.3" y="238" transform="rotate(-90 48.3 238)">R3</text>
<text x="86.4" y="238" transform="rotate(-90 86.4 238)">R6</text>
<text x="48.3" y="244.1" transform="rotate(-90 48.3 244.1)">C4</text>
<text x="50.8" y="244.1" transform="rotate(-90 50.8 244.1)">220P 0</text>
<text x="86.4" y="244.1" transform="rotate(-90 86.4 244.1)">C11</text>
<text x="88.9" y="244.1" transform="rotate(-90 88.9 244.1)">220P 0</text>
<text x="45.7" y="253.3" transform="rotate(-90 45.7 253.3)">R1</text>
<text x="48.3" y="253.3" transform="rotate(-90 48.3 253.3)">47K</text>
<text x="83.8" y="253.3" transform="rotate(-90 83.8 253.3)">R4</text>
<text x="86.4" y="253.3" transform="rotate(-90 86.4 253.3)">47K</text>
<text x="39.9" y="266.2" transform="rotate(-90 39.9 266.2)">P1</text>
<text x="78" y="266.2" transform="rotate(-90 78 266.2)">P2</text>
</g>
<g font-size="2.3" fill="#4c4c4e">
<text x="63.8" y="53.1" transform="rotate(-90 63.8 53.1)">SPK+</text>
<text x="66.3" y="52.9" transform="rotate(-90 66.3 52.9)">SPK-</text>
<text x="117.1" y="51.8" transform="rotate(-90 117.1 51.8)">GND</text>
<text x="81.5" y="65.9" transform="rotate(-90 81.5 65.9)">phone_IN</text>
<text x="75.2" y="81.5" transform="rotate(-90 75.2 81.5)">GND</text>
<text x="82.8" y="83.7" transform="rotate(-90 82.8 83.7)">Phone_IN</text>
<text x="43.4" y="86.2" transform="rotate(-90 43.4 86.2)">LOUT</text>
<text x="46" y="86.2" transform="rotate(-90 46 86.2)">ROUT</text>
<text x="86.6" y="86.2" transform="rotate(-90 86.6 86.2)">ROUT C12</text>
<text x="89.2" y="86.2" transform="rotate(-90 89.2 86.2)">LOUT C13</text>
<text x="91.7" y="106.6" transform="rotate(-90 91.7 106.6)">SPK-</text>
<text x="105.7" y="106" transform="rotate(-90 105.7 106)">GND</text>
<text x="61.2" y="113.7" transform="rotate(-90 61.2 113.7)">+5V</text>
<text x="79" y="114.1" transform="rotate(-90 79 114.1)">GND</text>
<text x="90.5" y="116.2" transform="rotate(-90 90.5 116.2)">GND</text>
<text x="138" y="117.2" transform="rotate(-180 138 117.2)">I2C_SDA</text>
<text x="155.8" y="115.9" transform="rotate(-180 155.8 115.9)">I2C_SDA</text>
<text x="53.9" y="121.3" transform="rotate(-90 53.9 121.3)">GND</text>
<text x="79" y="121.7" transform="rotate(-90 79 121.7)">GND</text>
<text x="138" y="124.8" transform="rotate(-180 138 124.8)">I2C_SCL</text>
<text x="155.8" y="123.6" transform="rotate(-180 155.8 123.6)">I2C_SCL</text>
<text x="69.6" y="134.8" transform="rotate(-90 69.6 134.8)">SPK+</text>
<text x="155.8" y="135" transform="rotate(-180 155.8 135)">phone_IN</text>
<text x="52.6" y="143.7" transform="rotate(-90 52.6 143.7)">VMID</text>
<text x="129.9" y="141.9" transform="rotate(-90 129.9 141.9)">V3.3</text>
<text x="66.3" y="148.7" transform="rotate(-90 66.3 148.7)">GND</text>
<text x="147.7" y="147.2" transform="rotate(-90 147.7 147.2)">GND</text>
<text x="39.1" y="156.1" transform="rotate(-90 39.1 156.1)">V3.3</text>
<text x="72.7" y="171.8" transform="rotate(-90 72.7 171.8)">GND</text>
<text x="48" y="174.6" transform="rotate(-90 48 174.6)">GND</text>
<text x="58.7" y="177.8" transform="rotate(-90 58.7 177.8)">MICBAIS</text>
<text x="76.5" y="180.2" transform="rotate(-90 76.5 180.2)">GND</text>
<text x="89.2" y="182.8" transform="rotate(-90 89.2 182.8)">L1P</text>
<text x="91.7" y="182.8" transform="rotate(-90 91.7 182.8)">L1N</text>
<text x="96.8" y="182.8" transform="rotate(-90 96.8 182.8)">R1P</text>
<text x="99.3" y="182.8" transform="rotate(-90 99.3 182.8)">R1N</text>
<text x="87.9" y="205.2" transform="rotate(-90 87.9 205.2)">GND</text>
<text x="54.9" y="220.5" transform="rotate(-90 54.9 220.5)">GND</text>
<text x="104.4" y="223.5" transform="rotate(-90 104.4 223.5)">I2S3_WS</text>
<text x="107" y="223.5" transform="rotate(-90 107 223.5)">I2S3_CK</text>
<text x="119.7" y="223.5" transform="rotate(-90 119.7 223.5)">I2S3_EXTSD</text>
<text x="122.2" y="223.5" transform="rotate(-90 122.2 223.5)">I2S3_SD</text>
<text x="127.3" y="233.7" transform="rotate(-90 127.3 233.7)">I2S_MCLK</text>
<text x="178.1" y="238.8" transform="rotate(-90 178.1 238.8)">audio_clk</text>
<text x="179.4" y="251.5" transform="rotate(-90 179.4 251.5)">Aud_Clk</text>
<text x="61.2" y="256.5" transform="rotate(-90 61.2 256.5)">GND</text>
<text x="99.3" y="256.5" transform="rotate(-90 99.3 256.5)">GND</text>
<text x="105.7" y="256.6" transform="rotate(-90 105.7 256.6)">AUDIO_LRC</text>
<text x="108.3" y="256.6" transform="rotate(-90 108.3 256.6)">AUDIO_BCLK</text>
<text x="120.9" y="256.6" transform="rotate(-90 120.9 256.6)">AUDIO_AD_DATA</text>
<text x="123.5" y="256.6" transform="rotate(-90 123.5 256.6)">AUDIO_DA_DATA</text>
<text x="128.6" y="256.6" transform="rotate(-90 128.6 256.6)">AUDIO_MCLK</text>
</g>
<g font-size="1.8" fill="#333133">
<text x="81.8" y="38.2" transform="rotate(-90 81.8 38.2)">C</text>
<text x="84.4" y="38.2" transform="rotate(-90 84.4 38.2)">S</text>
<text x="86.9" y="38.4" transform="rotate(-90 86.9 38.4)">R</text>
<text x="89.4" y="38.5" transform="rotate(-90 89.4 38.5)">L</text>
</g>
</svg>
